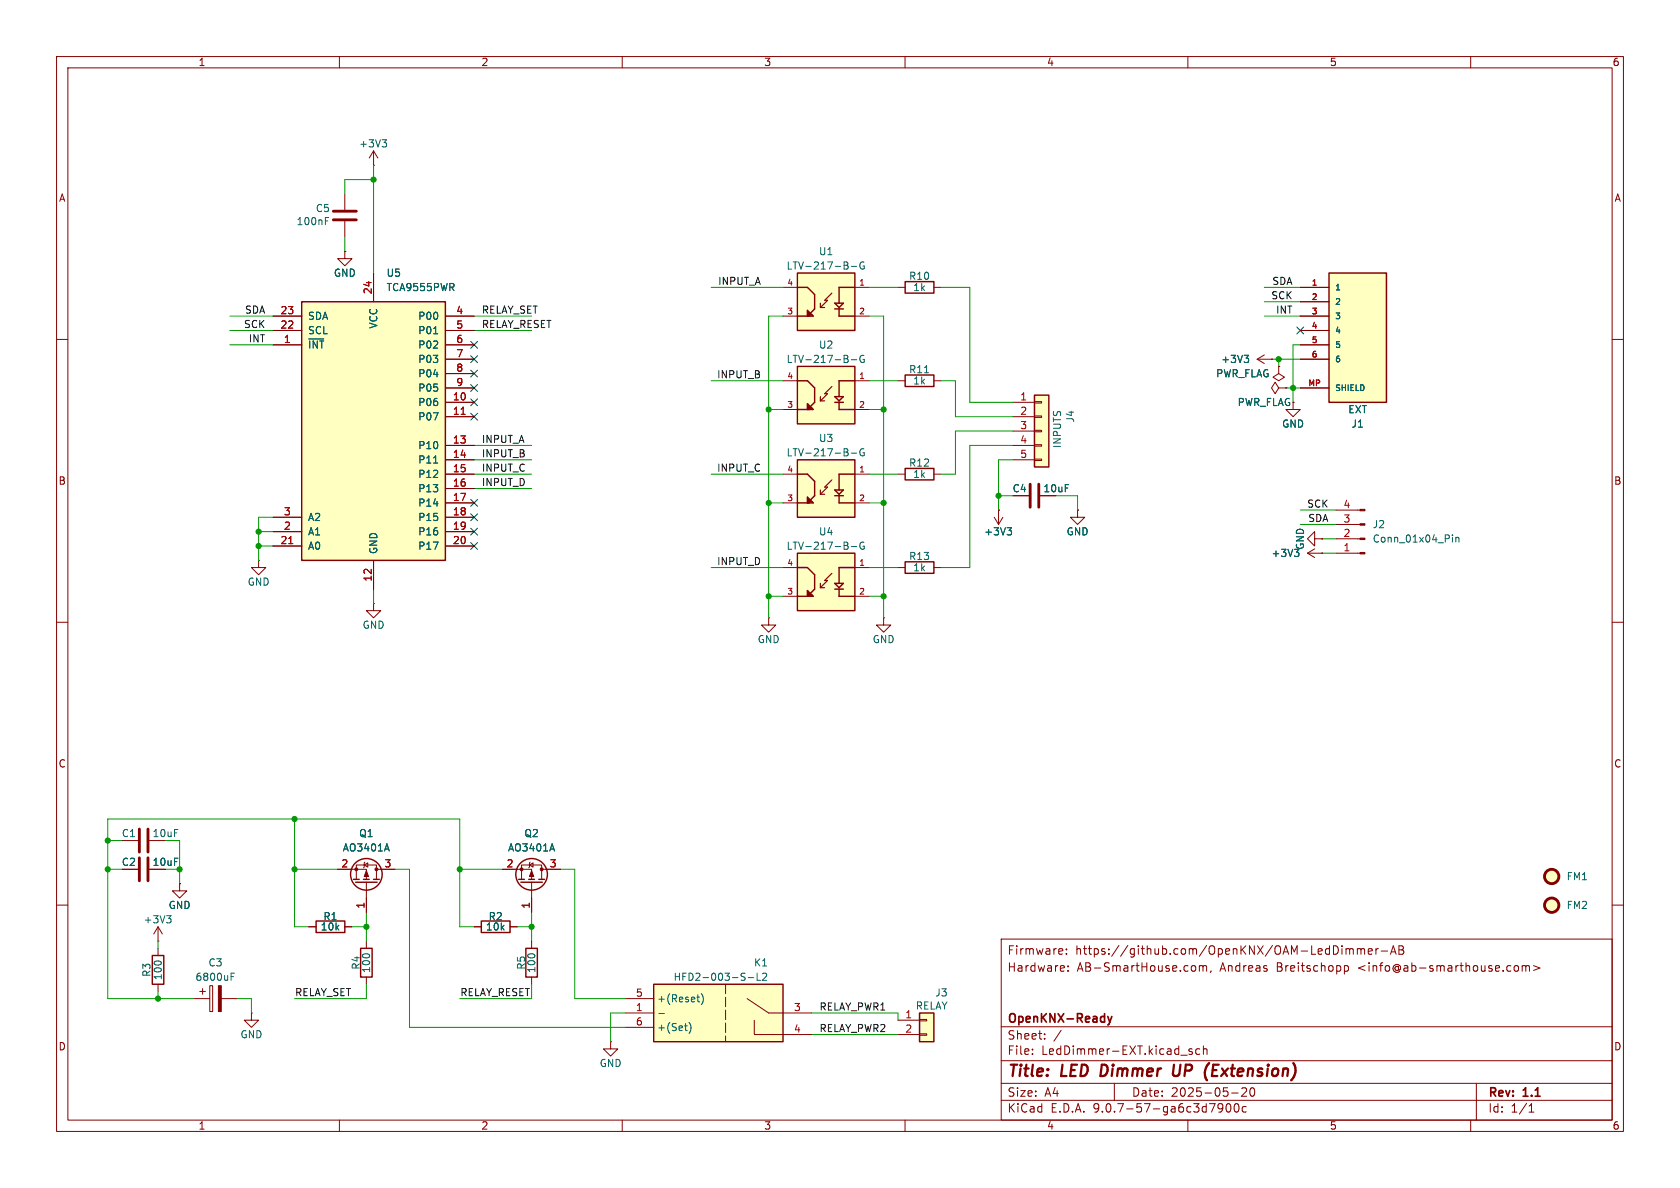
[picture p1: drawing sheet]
<svg xmlns="http://www.w3.org/2000/svg" width="297mm" height="210mm" viewBox="0 0 297 210" stroke-linecap="round" stroke-linejoin="round" font-family="sans-serif">
<g fill="none" stroke="#840000" stroke-width=".18">
<path d="M10 10h277v190h-277zM12 12h273v186h-273zM60 10v2M110 10v2M160 10v2M210 10v2M260 10v2M158.7 50.8h1.3M165.1 50.8h1.3M10 60h2M285 60h2M231.1 97.8l1.3 .8"/>
<path d="M231.1 97.8h2.6M232.4 97l-1.3 .8M233.7 97.8h.1M10 110h2M66 106.7v1.3h1.3l-1.3 1.2-1.2-1.2h1.2M66 106.7h.1M285 110h2M10 160h2M34.3 176.5h2.8M35.3 175.3h1M35.8 174.8v1M37.1 174.2h.5v4.6h-.5z"/>
<path d="M39.1 176.5h2.8M177 166h108v32h-108zM187.8 167.8l.1 .3-.7 .1M188.5 168.6v.1M188.5 167.8v.1M188.8 171.6v.1M188.8 170.8v.1M211.1 170.7l.3 .3v.4l-.3 .3M212 170.8l.5-.1 .2 .2M212 170.7v1M212.7 170.9l.2-.2 .3 .1 .1 .9M212.7 170.9v.8"/>
<path d="M214.1 171.6l-.1 .3M237.7 170.8l.4-.1 .3 .3v.4l-.2 .2h-.5M237.7 170.7v1.5M238 167.7v1M238 167.8l.4-.1 .2 .2M238.6 167.9l.2-.2 .4 .1v.9M238.6 167.9v.8M240 167.8l.4-.1 .2 .2M240 167.7v1M240.6 167.9l.2-.2 .4 .1v.9M240.6 167.9v.8M241.9 168.2l.7-.1-.1-.3-.4-.1-.2 .2 .1 .7h.5"/>
<path d="M243.2 167.7v1M243.7 167.7l-.3 .1-.2 .2M244.2 168.1h1.1M245.8 168.7l.5-1.5 .5 1.5M246 168.3h.7M247.3 167.2h.5l.2 .1 .1 .3-.3 .3a.4 .4 0 0 1 .4 .4 .4 .4 0 0 1-.3 .4h-.6zM247.3 167.9h.5M267.8 170.8l.4-.1 .3 .3v.4l-.3 .3-.4-.1-.1-.2v-.4zM269.1 170.8l.4-.1 .2 .2M269.1 170.7v1M269.7 170.9l.3-.2 .3 .1 .1 .9M269.7 170.9v.8"/>
<path d="M271.1 170.7l1.1 .4-1.1 .5M285 160h2M60 198v2M110 198v2M160 198v2M177 194.5h108M177 191.5h108M177 187.5h108M177 181.5h108M182.5 186.3v.1M182.5 185.5v.1M184.7 183.6v.1"/>
<path d="M184.7 182.8v.1M187.6 182.1l-1.3 2M197 191.5v3M210 198v2M210.7 185.5l-.3-.1-.2 .2v.2l.5 .2v.3h-.5M212.1 185.5l-.4-.1-.3 .3v.4l.1 .2h.6M212.7 185.5l.3-.1 .3 .1 .1 .9M212.7 184.9v1.5M216.2 195.7l-.3 .3h-.3l-.3-.3 .2-.5 .4-.1 .2 .1a.99 .99 0 0 1-.4 1.4h-.2M216.9 195.2l.2-.1a.81 .81 0 0 1 .6 .6 .81 .81 0 0 1-.3 .8l-.2 .1a.81 .81 0 0 1-.3-1.4zM217.7 193.2h1.2M218.3 195.2l.2-.1a.81 .81 0 0 1 .6 .6 .81 .81 0 0 1-.3 .8l-.1 .1a.81 .81 0 0 1-.4-1.4z"/>
<path d="M220.3 192.4v.5l-.8 .9h.9M220.3 195.7l-.4-.1-.3 .3v.4l.1 .2h.6M221.1 192.4a.81 .81 0 0 0 .4 1.4l.2-.1 .1-.5-.1-.8M260 198v2M261 191.5v6.5M270.3 196.6h.9M270.3 195.5l.4-.4v1.5"/>
</g>
<path d="M194.8 188.2l-.3 2h.5M207.6 188.2l-.3 1.6 .2 .3a.66 .66 0 0 0 .9-.1M213.8 187.9l-.1 .1M214.4 189.2h.7M215.5 188.2h-1l-.2 2h.9" fill="none" stroke="#840000" stroke-width=".4"/>
<path d="M195.8 179.7l.4 1M196.6 179.7l-.4 1M196.2 180.7l-.1 .3-.3 .2" fill="none" stroke="#840000" stroke-width=".3"/>
<path d="M229.6 97.7v.4l-.2 .3M40.9 172.6h.4M40.9 172h.6" fill="none" stroke="#006464" stroke-width=".18"/>
<path d="M38.6 174.2h.5v4.6h-.5z" fill="#840000" stroke="#840000" stroke-width=".18"/>
<path d="M160 49.8h5.1v2h-5.1z" fill="none" stroke="#840000" stroke-width=".25"/>
<path d="M141 64.8h10.1v10.1h-10.1z" fill="#ffffc2"/>
<path d="M141 64.8h10.1v10.1h-10.1zM141 67.3h1.7l1.3 1.3v2.5l-1.3 1.3v-1l1.1 1h-2.8M142.7 72.1l.3-.2v.5l.3-.3M142.7 71.6l.6 .5M143.3 72.1h.2M147.6 70.1h1.5l-.8 .8zM147.6 71.1h1.5M148.3 71.1v1.3h2.8M151.1 67.3h-2.8v2.8" fill="none" stroke="#840000" stroke-width=".25"/>
<path d="M145 70.9h.8M145 70.1v.8M147.1 68.3l-1.3 1.3h.5l-1.3 1.3" fill="none" stroke="#840000" stroke-width=".2"/>
<path d="M138.4 67.3h2.6M138.4 72.4h2.6M151.1 67.3h2.6M151.1 72.4h2.6" fill="none" stroke="#840000" stroke-width=".18"/>
<path d="M150.5 63.6h1M152.7 62.9a.59 .59 0 0 0-.7 .5 .59 .59 0 0 0 .7 .6l.1-.5h-.2" fill="none" stroke="#006464" stroke-width=".18"/>
<path d="M234.9 48.3h10.2v22.8h-10.2z" fill="#ffffc2"/>
<path d="M234.9 48.3h10.2v22.8h-10.2z" fill="none" stroke="#840000" stroke-width=".25"/>
<path d="M229.9 50.8h5M229.9 53.3h5M229.9 55.9h5M229.9 58.4h5M229.9 61h5M229.9 63.5h5M229.9 68.6h5" fill="none" stroke="#840000" stroke-width=".18"/>
<path d="M141 48.3h10.1v10.1h-10.1z" fill="#ffffc2"/>
<path d="M141 48.3h10.1v10.1h-10.1zM141 50.8h1.7l1.3 1.3v2.5l-1.3 1.3v-1l1.1 1h-2.8M142.7 55.6l.3-.2v.5l.3-.3M142.7 55.1l.6 .5M143.3 55.6h.2M147.6 53.6h1.5l-.8 .8zM147.6 54.6h1.5M148.3 54.6v1.3h2.8M151.1 50.8h-2.8v2.8" fill="none" stroke="#840000" stroke-width=".25"/>
<path d="M145 54.4h.8M145 53.6v.8M147.1 51.8l-1.3 1.3h.5l-1.3 1.3" fill="none" stroke="#840000" stroke-width=".2"/>
<path d="M138.4 50.8h2.6M138.4 55.9h2.6M151.1 50.8h2.6M151.1 55.9h2.6M190.5 90.2v1.2h-1.3l1.3 1.3 1.3-1.3h-1.3M190.5 90.2h.1M107.9 184.2v1.2h-1.2l1.2 1.3 1.3-1.3h-1.3M107.9 184.2h.1" fill="none" stroke="#840000" stroke-width=".18"/>
<path d="M150.5 47.1h1M152.7 46.4a.59 .59 0 0 0-.7 .5 .59 .59 0 0 0 .7 .6l.1-.5h-.2" fill="none" stroke="#006464" stroke-width=".18"/>
<path d="M115.6 174h22.8v10.2h-22.8z" fill="#ffffc2"/>
<g fill="none" stroke="#840000" stroke-width=".18">
<path d="M222.2 63.5l1.3 .8M222.2 63.5h2.6M223.5 62.7l-1.3 .8M224.8 63.5h.1M226.1 64.8v1.2l1 .7-1 .6-1.1-.6 1.1-.7M226.1 64.8h.1M226.1 68.6l-.7-1-.6 1 .6 1 .7-1h1.2M227.3 68.6h.1M179.1 87.6h2.8M183.9 87.6h2.8M232.4 95.3v-1.3l-1.3 1.3 1.3 1.2v-1.2h1.3M233.7 95.3h.1"/>
<path d="M158.7 100.3h1.3M165.1 100.3h1.3M64.8 166.4v1.2M64.8 172.7v1.3M83.8 163.8h1.3M90.2 163.8h1.2M110.5 179.1h5.1M110.5 176.5h5.1M132.1 176.5l3.8 2.6h7.6M110.5 181.6h5.1M133.3 180.3v2.6h10.2"/>
</g>
<path d="M160 99.3h5.1v2h-5.1zM63.8 167.6h2v5.1h-2zM85.1 162.8h5.1v2h-5.1zM115.6 174h22.8v10.2h-22.8z" fill="none" stroke="#840000" stroke-width=".25"/>
<path d="M128.3 174v10.2" fill="none" stroke="#840000" stroke-width=".18" stroke-dasharray="1.7 .6"/>
<path d="M220 62.8h.7l-.4 .5M220.5 63.3l.2 .2v.3l-.2 .3M116.5 179.2h.9M123.2 176.3h.5M123.4 176.9l.3 .2M124 175.7a1.46 1.46 0 0 1 0 1.9M132.3 172.8h.9M133.8 172v1.3h.6M134.8 172.2l.5-.2 .2 .4-.7 .9h.7M121 181.3h.5M121.4 182.2h.1M121.8 180.7a1.46 1.46 0 0 1 0 2" fill="none" stroke="#006464" stroke-width=".18"/>
<path d="M182.1 85.6v4.1M183.6 85.6v4.1" fill="none" stroke="#840000" stroke-width=".51"/>
<path d="M182.9 69.9h2.5v12.7h-2.5z" fill="#ffffc2"/>
<path d="M182.9 69.9h2.5v12.7h-2.5z" fill="none" stroke="#840000" stroke-width=".25"/>
<path d="M179.1 71.1h3.8M179.1 73.7h3.8M179.1 76.2h3.8M179.1 78.7h3.8M182.9 71h1.2v.2h-1.2zM182.9 73.5h1.2v.3h-1.2zM182.9 76.1h1.2v.2h-1.2zM182.9 78.6h1.2v.3h-1.2zM179.1 81.3h3.8M182.9 81.2h1.2v.2h-1.2z" fill="none" stroke="#840000" stroke-width=".18"/>
<path d="M162.6 179.1h2.5v5.1h-2.5z" fill="#ffffc2"/>
<g fill="none" stroke="#840000" stroke-width=".25">
<path d="M160 82.8h5.1v2h-5.1zM62.5 155.4h1M62.9 156h3.8M64.3 155.4h1M66 155.4h1.1M91.7 155.4h1M92.1 156h3.8M93.5 155.4h1M95.2 155.4h1.1M26.9 168.9h2.1v5.1h-2.1zM55.9 162.8h5.1v2h-5.1zM93 167.6h2v5.1h-2z"/>
<path d="M162.6 179.1h2.5v5.1h-2.5z"/>
<circle cx="64.8" cy="154.6" r="2.79"/>
<circle cx="94" cy="154.6" r="2.79"/>
</g>
<g fill="none" stroke="#840000" stroke-width=".18">
<path d="M61 34.3v2.8M61 39.1v2.8M66 29.2h.1M66 26.7l-.7 1.2M66 26.7l.8 1.2M66 26.7v2.5M61 44.5v1.2h1.2l-1.2 1.3-1.3-1.3h1.3M61 44.5h.1M228.6 71.1v1.3h1.3l-1.3 1.3-1.3-1.3h1.3M158.7 83.8h1.3M165.1 83.8h1.3M175.8 91.4l.7 1.3"/>
<path d="M176.5 90.2h.1M176.5 90.2v2.5M177.3 91.4l-.8 1.3M236.2 97.8h4.2M236.2 95.3h4.2M236.2 92.7h4.2M236.2 90.2h4.2M21.6 153.7h2.8M21.6 148.6h2.8M26.4 153.7h2.8M26.4 148.6h2.8M31.7 156.2v1.3h-1.2l1.2 1.3 1.3-1.3h-1.3"/>
<path d="M31.7 156.2h.1M59.7 153.7h5.1v1.7M63 155.4v-2.5h3.5v2.5M64.4 152.9l.6-.4v.8zM64.5 152.4l-.1 .1v.8l-.1 .1M64.8 156v5.3M66.5 153.7h3.3M88.9 153.7h5.1v1.7M92.2 155.4v-2.5h3.6v2.5M93.6 152.9l.6-.4v.8zM93.7 152.4l-.1 .1v.8l-.1 .1M94 156v5.3"/>
<path d="M95.8 153.7h3.3M27.9 166.4h.1M27.9 163.8l-.7 1.3M27.9 163.8l.8 1.3M27.9 163.8v2.6M27.9 167.6v1.3M27.9 174v1.3M44.4 179.1v1.2h-1.2l1.2 1.3 1.3-1.3h-1.3M44.4 179.1h.1M54.6 163.8h1.3M61 163.8h1.2M94 166.4v1.2"/>
<path d="M94 172.7v1.3M158.7 180.3h3.9M158.7 182.9h3.9M162.6 180.2h1.2v.3h-1.2zM162.6 182.8h1.2v.2h-1.2z"/>
</g>
<g fill="none" stroke="#006464" stroke-width=".18">
<path d="M57.5 39.1h.4M57.5 38.5h.6M67.6 24.7h.7l-.4 .5M68.1 25.2l.2 .2v.3l-.2 .3M178 93.3h.8l-.4 .5M178.6 93.8l.2 .2v.3l-.2 .3M256.8 94.6v.1M256.8 95v.8M257.4 95v.8M257.4 95.1l.2-.1h.3v.8M68.4 149.2l.4 1.2M97.6 149.2l.4 1.2"/>
<path d="M29.5 161.9h.7l-.4 .5M30 162.4l.2 .2v.3l-.2 .2"/>
</g>
<g fill="none" stroke="#840000" stroke-width=".51">
<path d="M58.9 37.3h4.1M58.9 38.9h4.1M24.6 146.6v4M24.6 151.6v4.1M26.2 146.6v4M26.2 151.6v4.1"/>
<circle cx="274.3" cy="154.9" r="1.27"/>
<circle cx="274.3" cy="160" r="1.27"/>
</g>
<g fill="#840000" stroke="#840000" stroke-width=".18">
<path d="M240.4 97.7h.9v.2h-.9z"/>
<path d="M240.4 95.1h.9v.3h-.9z"/>
<path d="M240.4 92.6h.9v.2h-.9z"/>
<path d="M240.4 90h.9v.3h-.9z"/>
<path d="M64.8 153.9l.4 1h-.8z"/>
<path d="M94 153.9l.4 1h-.8z"/>
<circle cx="66.5" cy="153.7" r=".25"/>
<circle cx="63" cy="153.7" r=".25"/>
<circle cx="95.8" cy="153.7" r=".25"/>
<circle cx="92.2" cy="153.7" r=".25"/>
</g>
<g fill="#ffffc2" stroke="#ffffc2" stroke-width=".18">
<circle cx="274.3" cy="154.9" r="1.27"/>
<circle cx="274.3" cy="160" r="1.27"/>
</g>
<path d="M53.3 53.3h25.4v45.8h-25.4z" fill="#ffffc2"/>
<path d="M53.3 53.3h25.4v45.8h-25.4z" fill="none" stroke="#840000" stroke-width=".25"/>
<g fill="none" stroke="#840000" stroke-width=".18">
<path d="M48.3 55.9h5M48.3 58.4h5M66 48.3v5M78.7 55.9h5.1M78.7 58.4h5.1M48.3 61h5M78.7 61h5.1M78.7 63.5h5.1M78.7 66h5.1M78.7 68.6h5.1M78.7 71.1h5.1M78.7 73.7h5.1"/>
<path d="M78.7 78.7h5.1M48.3 91.4h5M48.3 94h5M48.3 96.5h5M66 99.1v5M78.7 91.4h5.1M78.7 94h5.1M78.7 96.5h5.1M78.7 81.3h5.1M78.7 83.8h5.1M78.7 86.4h5.1M78.7 88.9h5.1"/>
<path d="M156.2 109.2v1.3h1.3l-1.3 1.3-1.3-1.3h1.3M156.2 109.2h.1"/>
</g>
<path d="M81.5 73.2h.7M51 96.1h.8" fill="none" stroke="#a90000" stroke-width=".18"/>
<path d="M76.7 59h.7M76.7 81.9h.7" fill="none" stroke="#006464" stroke-width=".18"/>
<path d="M141 97.8h10.1v10.2h-10.1z" fill="#ffffc2"/>
<path d="M141 97.8h10.1v10.2h-10.1zM141 100.3h1.7l1.3 1.3v2.5l-1.3 1.3v-1l1.1 1h-2.8M142.7 105.2l.3-.3v.5l.3-.2M142.7 104.6l.6 .6M143.3 105.2h.2M147.6 103.1h1.5l-.8 .8zM147.6 104.1h1.5M148.3 104.1v1.3h2.8M151.1 100.3h-2.8v2.8" fill="none" stroke="#840000" stroke-width=".25"/>
<path d="M145 103.9h.8M145 103.1v.8M147.1 101.3l-1.3 1.3h.5l-1.3 1.3" fill="none" stroke="#840000" stroke-width=".2"/>
<path d="M45.7 99.1v1.2h1.3l-1.3 1.3-1.3-1.3h1.3M45.7 99.1h.1M135.9 109.2v1.3h1.3l-1.3 1.3-1.3-1.3h1.3M135.9 109.2h.1M138.4 100.3h2.6M138.4 105.4h2.6M151.1 100.3h2.6M151.1 105.4h2.6" fill="none" stroke="#840000" stroke-width=".18"/>
<path d="M150.5 96.6h1M152.7 95.9a.59 .59 0 0 0-.7 .6 .59 .59 0 0 0 .7 .5l.1-.4h-.2" fill="none" stroke="#006464" stroke-width=".18"/>
<path d="M141 81.3h10.1v10.1h-10.1z" fill="#ffffc2"/>
<path d="M160 66.3h5.1v2h-5.1zM141 81.3h10.1v10.1h-10.1zM141 83.8h1.7l1.3 1.3v2.5l-1.3 1.3v-1l1.1 1h-2.8M142.7 88.6l.3-.2v.5l.3-.3M142.7 88.1l.6 .5M143.3 88.6h.2M147.6 86.6h1.5l-.8 .8zM147.6 87.6h1.5M148.3 87.6v1.3h2.8M151.1 83.8h-2.8v2.8" fill="none" stroke="#840000" stroke-width=".25"/>
<path d="M145 87.4h.8M145 86.6v.8M147.1 84.8l-1.3 1.3h.5l-1.3 1.3" fill="none" stroke="#840000" stroke-width=".2"/>
<g fill="none" stroke="#840000" stroke-width=".18">
<path d="M48.3 55.9h5M48.3 58.4h5M61 44.5h.1M66 48.3v5M78.7 55.9h5.1M78.7 58.4h5.1M229.9 50.8h5M229.9 53.3h5M229.9 55.9h5M229.9 58.4h5M48.3 61h5M78.7 61h5.1"/>
<path d="M78.7 63.5h5.1M78.7 68.6h5.1M78.7 66h5.1M78.7 71.1h5.1M78.7 73.7h5.1M78.7 78.7h5.1M158.7 67.3h1.3M165.1 67.3h1.3M224.8 63.5h.1M226.1 64.8h.1M227.3 68.6h.1M229.9 61h5"/>
<path d="M229.9 63.5h5M229.9 68.6h5M48.3 91.4h5M48.3 94h5M48.3 96.5h5M66 99.1v5M78.7 83.8h5.1M78.7 88.9h5.1M78.7 91.4h5.1M78.7 94h5.1M78.7 96.5h5.1M78.7 81.3h5.1"/>
<path d="M78.7 86.4h5.1M138.4 83.8h2.6M138.4 88.9h2.6M151.1 83.8h2.6M151.1 88.9h2.6M176.5 90.2h.1M179.1 87.6h2.8M183.9 87.6h2.8M190.5 90.2h.1M233.7 95.3h.1M233.7 97.8h.1M21.6 153.7h2.8"/>
<path d="M26.4 153.7h2.8M31.7 156.2h.1M59.7 153.7h2.5M64.8 158.8v2.5M67.3 153.7h2.5M88.9 153.7h2.5M94 158.8v2.5M96.5 153.7h2.6M54.6 163.8h1.3M61 163.8h1.2M83.8 163.8h1.3M90.2 163.8h1.2"/>
</g>
<path d="M76.7 59h.7M152.7 79.4a.59 .59 0 0 0-.7 .6 .59 .59 0 0 0 .7 .5l.1-.5h-.2M163.4 65.9h.8M220 62.8h.7l-.4 .5M220.5 63.3l.2 .2v.3l-.2 .3M76.7 81.9h.7M150.5 80.1h1M178 93.3h.8l-.4 .5M178.6 93.8l.2 .2v.3l-.2 .3M229.6 97.7v.4l-.2 .3M68.4 149.2l.4 1.2M97.6 149.2l.4 1.2" fill="none" stroke="#006464" stroke-width=".18"/>
<g fill="none" stroke="#009600" stroke-width=".18">
<path d="M66 31.8h-5v2.5M66 29.2v19.1M40.6 55.9h7.7M40.6 58.4h7.7M61 41.9v2.6M83.8 55.9h10.2M83.8 58.4h10.2M125.7 50.8h12.7M138.4 55.9h-2.5v53.3M153.7 50.8h5M153.7 55.9h2.5v53.3M166.4 50.8h5v20.3h7.7"/>
<path d="M223.5 50.8h6.4M223.5 55.9h6.4M223.5 53.3h6.4M40.6 61h7.7M83.8 78.7h10.2M125.7 67.3h12.7M135.9 72.4h2.5M153.7 72.4h2.5M153.7 67.3h5M166.4 67.3h2.5v6.4h10.2M179.1 78.7h-7.7v21.6h-5M179.1 76.2h-10.2v7.6h-2.5"/>
<path d="M224.8 63.5h5.1M226.1 63.5v1.3M227.3 68.6h2.6M229.9 61h-1.3v10.1M45.7 96.5h2.6M45.7 94h2.6M48.3 91.4h-2.6v7.7M83.8 86.4h10.2M83.8 81.3h10.2M83.8 83.8h10.2M125.7 83.8h12.7M135.9 88.9h2.5"/>
<path d="M153.7 83.8h5M153.7 88.9h2.5M176.5 87.6h2.6M179.1 81.3h-2.6v8.9M186.7 87.6h3.8v2.6M229.9 92.7h6.3M229.9 90.2h6.3M233.7 95.3h2.5M233.7 97.8h2.5M66 104.1v2.6M125.7 100.3h12.7M135.9 105.4h2.5"/>
<path d="M153.7 100.3h5M153.7 105.4h2.5M19 148.6h2.6M19 153.7h2.6M29.2 148.6h2.5v7.6M29.2 153.7h2.5M52.1 144.8v19h2.5M52.1 153.7h7.6M69.8 153.7h2.6v27.9h38.1M81.3 153.7h7.6M99.1 153.7h2.5v22.8h8.9M27.9 166.4v1.2"/>
<path d="M27.9 175.3v1.2M41.9 176.5h2.5v2.6M62.2 163.8h2.6M64.8 174v2.5h-12.7M64.8 161.3v5.1M83.8 163.8h-2.5v-19h-62.3v31.7h15.3M91.4 163.8h2.6M94 174v2.5h-12.7M94 161.3v5.1M110.5 179.1h-2.6v5.1M143.5 179.1h15.2v1.2M143.5 182.9h15.2"/>
</g>
<g fill="none" stroke="#000084" stroke-width=".18">
<path d="M229.3 57.8l1.2 1.2M230.5 57.8l-1.2 1.2M83.2 73.1l1.2 1.2M83.2 62.9l1.2 1.2M83.2 68l1.2 1.2M83.2 60.4l1.2 1.2M83.2 70.5l1.2 1.2M83.2 65.4l1.2 1.2M84.4 73.1l-1.2 1.2M84.4 62.9l-1.2 1.2M84.4 68l-1.2 1.2M84.4 60.4l-1.2 1.2"/>
<path d="M84.4 70.5l-1.2 1.2M84.4 65.4l-1.2 1.2M83.2 88.3l1.2 1.2M83.2 93.4l1.2 1.2M83.2 95.9l1.2 1.2M83.2 90.8l1.2 1.2M84.4 88.3l-1.2 1.2M84.4 93.4l-1.2 1.2M84.4 95.9l-1.2 1.2M84.4 90.8l-1.2 1.2"/>
</g>
<path d="M81.5 73.2h.7M51 96.1h.8" fill="none" stroke="#a90000" stroke-width=".18"/>
<g fill="#009600" stroke="#009600" stroke-width=".18">
<circle cx="226.1" cy="63.5" r=".46"/>
<circle cx="228.6" cy="68.6" r=".46"/>
<circle cx="45.7" cy="96.5" r=".46"/>
<circle cx="45.7" cy="94" r=".46"/>
<circle cx="19" cy="148.6" r=".46"/>
<circle cx="19" cy="153.7" r=".46"/>
<circle cx="31.7" cy="153.7" r=".46"/>
<circle cx="27.9" cy="176.5" r=".46"/>
<circle cx="94" cy="163.8" r=".46"/>
<circle cx="81.3" cy="153.7" r=".46"/>
<circle cx="64.8" cy="163.8" r=".46"/>
<circle cx="52.1" cy="144.8" r=".46"/>
<circle cx="52.1" cy="153.7" r=".46"/>
<circle cx="156.2" cy="88.9" r=".46"/>
<circle cx="156.2" cy="72.4" r=".46"/>
<circle cx="176.5" cy="87.6" r=".46"/>
<circle cx="156.2" cy="105.4" r=".46"/>
<circle cx="135.9" cy="88.9" r=".46"/>
<circle cx="135.9" cy="72.4" r=".46"/>
<circle cx="135.9" cy="105.4" r=".46"/>
<circle cx="66" cy="31.8" r=".46"/>
</g>
<g font-size="2.8" fill="#840000">
<text x="178" y="190.9">Title:</text>
<text x="187.7" y="190.9">LED</text>
<text x="195.4" y="190.9">Dimmer</text>
<text x="209" y="190.9">UP</text>
<text x="215.4" y="190.9">(Extension)</text>
</g>
<g font-size="2.1" fill="#840000">
<text x="178" y="172">Hardware:</text>
<text x="178" y="169">Firmware:</text>
<text x="190.1" y="169">https://github.com/OpenKNX/OAM-LedDimmer-AB</text>
<text x="190.4" y="172">AB-SmartHouse.com,</text>
<text x="215.7" y="172">Andreas</text>
<text x="225.8" y="172">Breitschopp</text>
<text x="240.3" y="172">&lt;info@ab-smarthouse.com&gt;</text>
<text x="178" y="184">Sheet:</text>
<text x="178" y="181.2">OpenKNX-Ready</text>
<text x="178" y="186.7">File:</text>
<text x="184.1" y="186.7">LedDimmer-EXT.kicad_sch</text>
<text x="178" y="196.9">KiCad</text>
<text x="178" y="194.1">Size:</text>
<text x="184.7" y="194.1">A4</text>
<text x="185.7" y="196.9">E.D.A.</text>
<text x="193.3" y="196.9">9.0.7-57-ga6c3d7900c</text>
<text x="200" y="194.1">Date:</text>
<text x="207" y="194.1">2025-05-20</text>
<text x="263" y="194.3">Rev:</text>
<text x="263" y="196.9">Id:</text>
<text x="267.1" y="196.9">1/1</text>
<text x="269.4" y="194.3">1.1</text>
</g>
<g font-size="1.8" fill="#840000">
<text x="35" y="11.9">1</text>
<text x="85" y="11.9">2</text>
<text x="135" y="11.9">3</text>
<text x="185" y="11.9">4</text>
<text x="235" y="11.9">5</text>
<text x="285" y="11.9">6</text>
<text x="10.3" y="35.9">A</text>
<text x="285.3" y="35.9">A</text>
<text x="218.7" y="72">PWR_FLAG</text>
<text x="10.3" y="85.9">B</text>
<text x="285.3" y="85.9">B</text>
<text x="10.3" y="135.9">C</text>
<text x="285.3" y="135.9">C</text>
<text x="10.3" y="185.9">D</text>
<text x="285.3" y="185.9">D</text>
<text x="35" y="199.9">1</text>
<text x="85" y="199.9">2</text>
<text x="135" y="199.9">3</text>
<text x="185" y="199.9">4</text>
<text x="235" y="199.9">5</text>
<text x="285" y="199.9">6</text>
</g>
<g font-size="1.8" fill="#006464">
<text x="63.4" y="26.3">+3V3</text>
<text x="52.3" y="40">100nF</text>
<text x="55.7" y="37.7">C5</text>
<text x="139" y="47.9">LTV-217-B-G</text>
<text x="144.7" y="45.3">U1</text>
<text x="58.9" y="49.1">GND</text>
<text x="68.2" y="49.1">U5</text>
<text x="68.2" y="51.7">TCA9555PWR</text>
<text x="160.6" y="49.7">R10</text>
<text x="161.3" y="51.7">1k</text>
<text x="54.4" y="56.7">SDA</text>
<text x="54.4" y="59.3">SCL</text>
<text x="66.9" y="58.2" transform="rotate(-90 66.9 58.2)">VCC</text>
<text x="73.8" y="56.7">P00</text>
<text x="73.8" y="59.3">P01</text>
<text x="54.4" y="61.8">~{INT}</text>
<text x="73.8" y="61.8">P02</text>
<text x="73.8" y="64.4">P03</text>
<text x="139" y="64.4">LTV-217-B-G</text>
<text x="144.7" y="61.8">U2</text>
<text x="215.8" y="64.4">+3V3</text>
<text x="73.8" y="66.9">P04</text>
<text x="73.8" y="69.4">P05</text>
<text x="73.8" y="72">P06</text>
<text x="160.6" y="66.2">R11</text>
<text x="161.3" y="68.2">1k</text>
<text x="214.9" y="66.9">PWR_FLAG</text>
<text x="73.8" y="74.5">P07</text>
<text x="190.1" y="74.8" transform="rotate(-90 190.1 74.8)">J4</text>
<text x="226.6" y="75.8">GND</text>
<text x="238.3" y="73.3">EXT</text>
<text x="238.8" y="75.8">J1</text>
<text x="73.8" y="79.6">P10</text>
<text x="73.8" y="82.1">P11</text>
<text x="139" y="80.9">LTV-217-B-G</text>
<text x="144.7" y="78.3">U3</text>
<text x="160.6" y="82.7">R12</text>
<text x="187.8" y="79.3" transform="rotate(-90 187.8 79.3)">INPUTS</text>
<text x="73.8" y="84.7">P12</text>
<text x="73.8" y="87.2">P13</text>
<text x="73.8" y="89.8">P14</text>
<text x="161.3" y="84.7">1k</text>
<text x="178.9" y="87.2">C4</text>
<text x="184.4" y="87.2">10uF</text>
<text x="54.4" y="92.3">A2</text>
<text x="54.4" y="94.8">A1</text>
<text x="73.8" y="92.3">P15</text>
<text x="73.8" y="94.8">P16</text>
<text x="144.7" y="94.8">U4</text>
<text x="173.9" y="94.8">+3V3</text>
<text x="188.5" y="94.8">GND</text>
<text x="242.6" y="93.6">J2</text>
<text x="54.4" y="97.4">A0</text>
<text x="66.9" y="98" transform="rotate(-90 66.9 98)">GND</text>
<text x="73.8" y="97.4">P17</text>
<text x="139" y="97.4">LTV-217-B-G</text>
<text x="160.6" y="99.2">R13</text>
<text x="161.3" y="101.2">1k</text>
<text x="224.7" y="98.7">+3V3</text>
<text x="230.7" y="97.3" transform="rotate(-90 230.7 97.3)">GND</text>
<text x="242.6" y="96.1">Conn_01x04_Pin</text>
<text x="43.7" y="103.7">GND</text>
<text x="64" y="111.4">GND</text>
<text x="133.9" y="113.9">GND</text>
<text x="154.2" y="113.9">GND</text>
<text x="21.4" y="148.2">C1</text>
<text x="26.9" y="148.2">10uF</text>
<text x="63.4" y="148.2">Q1</text>
<text x="92.6" y="148.2">Q2</text>
<text x="21.4" y="153.3">C2</text>
<text x="26.9" y="153.3">10uF</text>
<text x="60.5" y="150.7">AO3401A</text>
<text x="89.7" y="150.7">AO3401A</text>
<text x="276.9" y="155.8">FM1</text>
<text x="29.7" y="160.9">GND</text>
<text x="276.9" y="160.9">FM2</text>
<text x="25.3" y="163.4">+3V3</text>
<text x="56.6" y="164.7">10k</text>
<text x="57.1" y="162.9">R1</text>
<text x="85.8" y="164.7">10k</text>
<text x="86.3" y="162.9">R2</text>
<text x="26.8" y="172.8" transform="rotate(-90 26.8 172.8)">R3</text>
<text x="28.8" y="173.4" transform="rotate(-90 28.8 173.4)">100</text>
<text x="34.5" y="173.6">6800uF</text>
<text x="36.8" y="171">C3</text>
<text x="63.8" y="171.5" transform="rotate(-90 63.8 171.5)">R4</text>
<text x="65.6" y="172.1" transform="rotate(-90 65.6 172.1)">100</text>
<text x="93" y="171.5" transform="rotate(-90 93 171.5)">R5</text>
<text x="94.8" y="172.1" transform="rotate(-90 94.8 172.1)">100</text>
<text x="119" y="173.6">HFD2-003-S-L2</text>
<text x="133.2" y="171">K1</text>
<text x="116.1" y="177.4">+(Reset)</text>
<text x="161.8" y="178.7">RELAY</text>
<text x="165.2" y="176.4">J3</text>
<text x="42.4" y="183.7">GND</text>
<text x="116.1" y="182.5">+(Set)</text>
<text x="105.9" y="188.8">GND</text>
</g>
<g font-size="1.8" fill="#a90000">
<text x="65.8" y="52.1" transform="rotate(-90 65.8 52.1)">24</text>
<text x="49.5" y="55.6">23</text>
<text x="49.5" y="58.2">22</text>
<text x="80.6" y="55.6">4</text>
<text x="80.6" y="58.2">5</text>
<text x="50.1" y="60.7">1</text>
<text x="80.6" y="60.7">6</text>
<text x="80.6" y="63.2">7</text>
<text x="80.6" y="65.8">8</text>
<text x="80" y="70.9">10</text>
<text x="80.6" y="68.3">9</text>
<text x="180.3" y="70.9">1</text>
<text x="80" y="73.4">11</text>
<text x="180.3" y="73.4">2</text>
<text x="180.3" y="75.9">3</text>
<text x="80" y="78.5">13</text>
<text x="80" y="81">14</text>
<text x="80" y="83.6">15</text>
<text x="180.3" y="78.5">4</text>
<text x="180.3" y="81">5</text>
<text x="80" y="86.1">16</text>
<text x="80" y="88.6">17</text>
<text x="237.4" y="89.9">4</text>
<text x="50.1" y="91.2">3</text>
<text x="50.1" y="93.7">2</text>
<text x="80" y="91.2">18</text>
<text x="80" y="93.7">19</text>
<text x="237.4" y="95">2</text>
<text x="237.4" y="92.5">3</text>
<text x="49.5" y="96.3">21</text>
<text x="80" y="96.3">20</text>
<text x="237.4" y="97.5">1</text>
<text x="65.8" y="102.9" transform="rotate(-90 65.8 102.9)">12</text>
<text x="60.3" y="153.4">2</text>
<text x="67.9" y="153.4">3</text>
<text x="89.5" y="153.4">2</text>
<text x="97.1" y="153.4">3</text>
<text x="64.5" y="160.7" transform="rotate(-90 64.5 160.7)">1</text>
<text x="93.7" y="160.7" transform="rotate(-90 93.7 160.7)">1</text>
<text x="112.3" y="176.3">5</text>
<text x="112.3" y="178.8">1</text>
<text x="140.3" y="178.8">3</text>
<text x="112.3" y="181.4">6</text>
<text x="140.3" y="182.6">4</text>
<text x="159.9" y="180.1">1</text>
<text x="159.9" y="182.6">2</text>
</g>
<g font-size="1.8" fill="#0f0f0f">
<text x="126.9" y="50.5">INPUT_A</text>
<text x="224.6" y="53">SCK</text>
<text x="224.8" y="50.5">SDA</text>
<text x="43" y="58.1">SCK</text>
<text x="43.2" y="55.5">SDA</text>
<text x="85.1" y="58.1">RELAY_RESET</text>
<text x="85.1" y="55.5">RELAY_SET</text>
<text x="225.5" y="55.5">INT</text>
<text x="43.9" y="60.6">INT</text>
<text x="126.7" y="67">INPUT_B</text>
<text x="85.1" y="80.9">INPUT_B</text>
<text x="85.1" y="83.5">INPUT_C</text>
<text x="85.1" y="78.4">INPUT_A</text>
<text x="126.7" y="83.5">INPUT_C</text>
<text x="85.1" y="86">INPUT_D</text>
<text x="231" y="89.8">SCK</text>
<text x="231.2" y="92.4">SDA</text>
<text x="126.7" y="100">INPUT_D</text>
<text x="52.1" y="176.2">RELAY_SET</text>
<text x="81.3" y="176.2">RELAY_RESET</text>
<text x="144.8" y="178.7">RELAY_PWR1</text>
<text x="144.8" y="182.5">RELAY_PWR2</text>
</g>
<g font-size="1.4" fill="#a90000">
<text x="139.1" y="50.5">4</text>
<text x="151.8" y="50.5">1</text>
<text x="231.8" y="50.5">1</text>
<text x="231.8" y="53.1">2</text>
<text x="139.1" y="55.6">3</text>
<text x="151.8" y="55.6">2</text>
<text x="231.8" y="55.6">3</text>
<text x="231.8" y="58.2">4</text>
<text x="231.8" y="60.7">5</text>
<text x="231.8" y="63.2">6</text>
<text x="139.1" y="67.1">4</text>
<text x="151.8" y="67.1">1</text>
<text x="231.2" y="68.3">MP</text>
<text x="139.1" y="72.1">3</text>
<text x="151.8" y="72.1">2</text>
<text x="139.1" y="83.6">4</text>
<text x="151.8" y="83.6">1</text>
<text x="139.1" y="88.6">3</text>
<text x="151.8" y="88.6">2</text>
<text x="139.1" y="100.1">4</text>
<text x="151.8" y="100.1">1</text>
<text x="139.1" y="105.2">3</text>
<text x="151.8" y="105.2">2</text>
</g>
<g font-size="1.4" fill="#006464">
<text x="236" y="51.5">1</text>
<text x="236" y="54.1">2</text>
<text x="236" y="56.6">3</text>
<text x="236" y="59.2">4</text>
<text x="236" y="61.7">5</text>
<text x="236" y="64.2">6</text>
<text x="236" y="69.3">SHIELD</text>
</g>
</svg>
